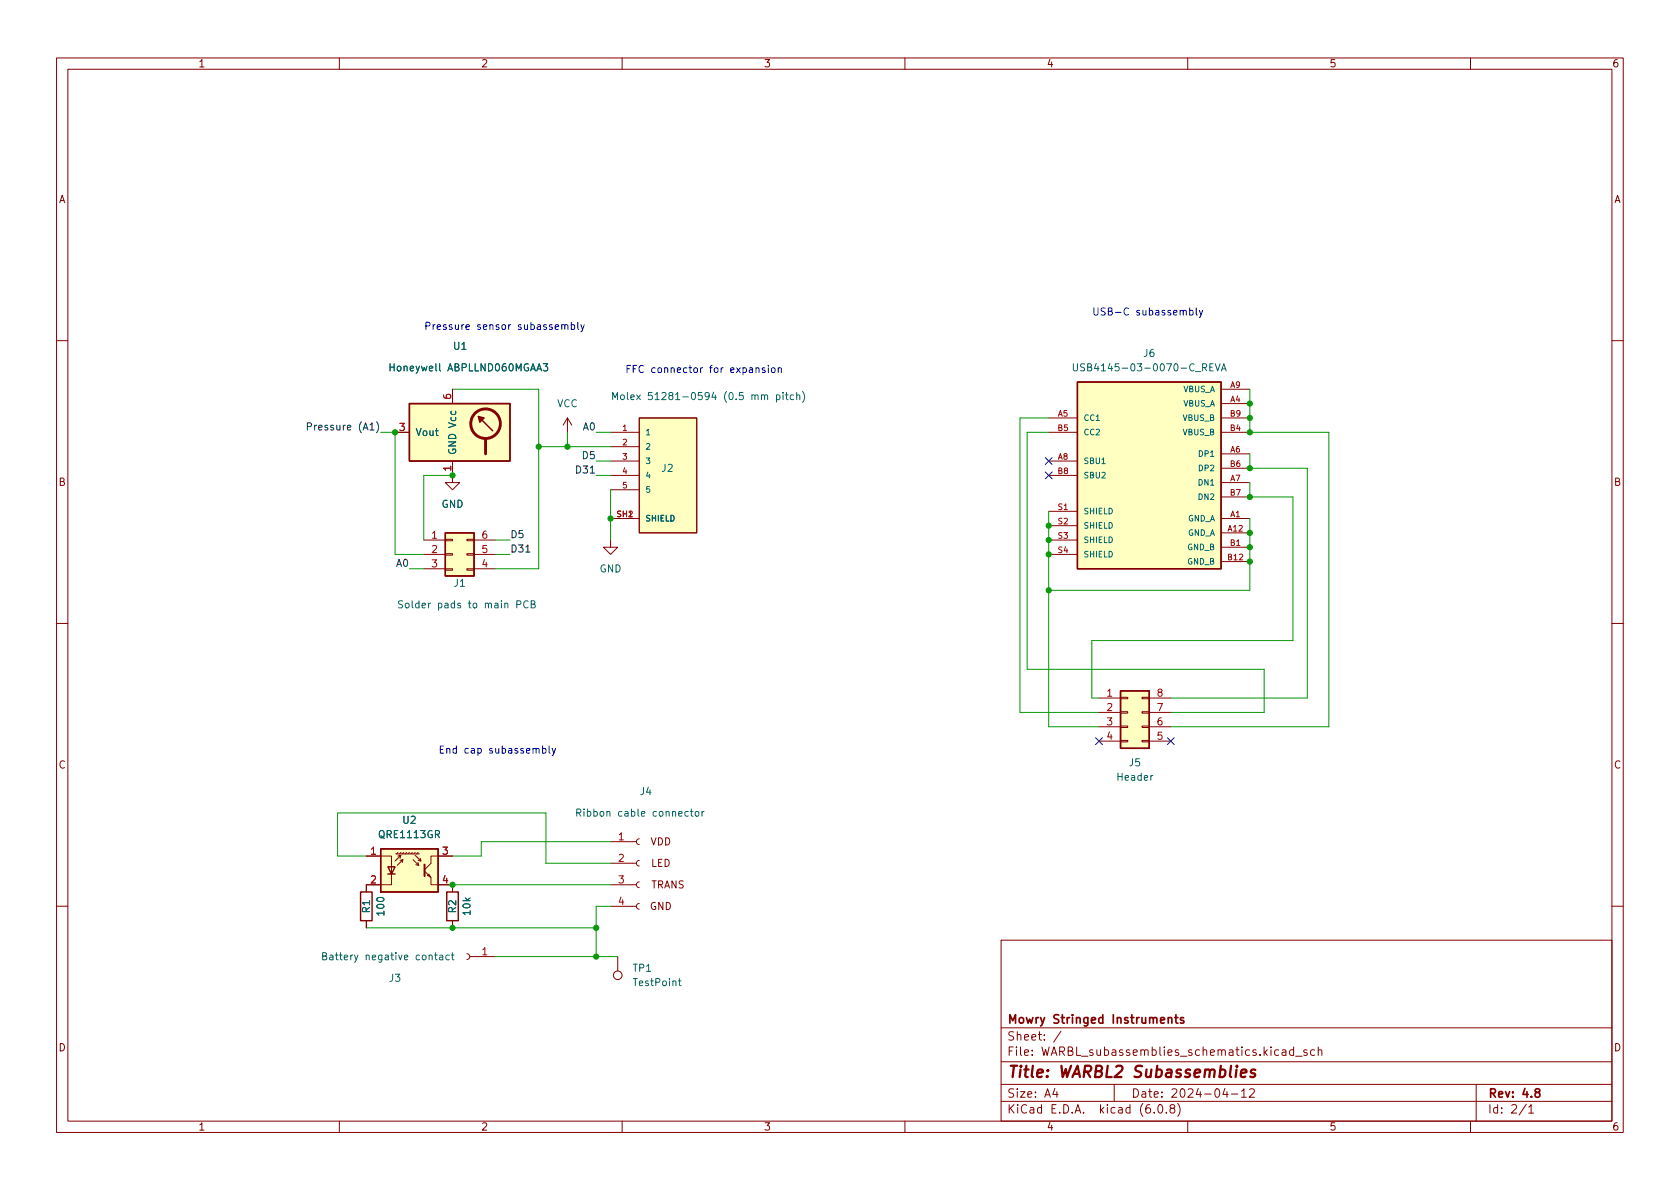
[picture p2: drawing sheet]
<svg xmlns="http://www.w3.org/2000/svg" width="297mm" height="210mm" viewBox="0 0 297 210" stroke-linecap="round" stroke-linejoin="round" font-family="sans-serif">
<g fill="none" stroke="#840000" stroke-width=".18">
<path d="M10 10.2h277v190.1h-277zM12 12.2h273v186.1h-273zM60 10.2v2M110 10.2v2M160 10.2v2M210 10.2v2M260 10.2v2M10 60.2h2M69.8 76.4h2.6M80 68.8v2.6M100.3 73.9l-.7 1.3M100.3 73.9v2.5"/>
<path d="M100.3 73.9l.8 1.3M107.9 76.4h5.1M107.9 79h5.1M113 73.9h10.2v20.3h-10.2zM185.4 76.4h5.1M185.4 73.9h5.1M215.9 76.4h5.1M215.9 71.4h5.1M215.9 73.9h5.1M215.9 68.8h5.1M285 60.2h2M74.9 95.5h3.8"/>
<path d="M74.9 98h3.8M78.7 97.9h1.3v.3h-1.3zM78.7 95.4h1.3v.2h-1.3zM80 81.5v3.8h1.3l-1.3 1.3-1.3-1.3h1.3M82.5 97.9h1.3v.3h-1.3zM82.5 95.4h1.3v.2h-1.3zM83.8 95.5h3.8M83.8 98h3.8M107.9 95.5v1.3h1.3l-1.3 1.2-1.2-1.2h1.2M107.9 81.5h5.1M107.9 84.1h5.1M107.9 86.6h5.1"/>
<path d="M107.9 91.7h5.1M185.4 95.5h5.1M185.4 98h5.1M185.4 81.5h5.1M185.4 84.1h5.1M185.4 90.4h5.1M185.4 93h5.1M215.9 91.7h5.1M215.9 94.2h5.1M215.9 80.3h5.1M215.9 85.3h5.1M215.9 96.8h5.1"/>
<path d="M215.9 99.3h5.1M215.9 82.8h5.1M215.9 87.9h5.1M10 110.2h2M74.9 100.6h3.8M78.7 100.6h1.3v.2h-1.3zM82.5 100.6h1.3v.2h-1.3zM83.8 100.6h3.8M285 110.2h2M194.3 123.4h3.8M194.3 126h3.8M194.3 128.5h3.8"/>
<path d="M194.3 131.1h3.8M198.1 130.9h1.3v.3h-1.3zM198.1 128.4h1.3v.2h-1.3zM198.1 125.9h1.3v.2h-1.3zM198.1 123.3h1.3v.3h-1.3zM201.9 130.9h1.3v.3h-1.3zM201.9 128.4h1.3v.2h-1.3zM201.9 125.9h1.3v.2h-1.3zM201.9 123.3h1.3v.3h-1.3zM203.2 123.4h3.8M203.2 126h3.8M203.2 128.5h3.8"/>
<path d="M203.2 131.1h3.8M64.8 151.4h4.4v5.1h-4.4v1.2M70 151h4.2M70.4 151.4l.5-.1-1.1 1M70.4 150.7l-.3 .3M70.7 152.1l.5-.1-1 1M70.9 150.7l-.3 .3M70.9 151.3l-.2 .5M71.2 152l-.1 .5M71.4 150.7l-.3 .3M71.9 150.7l-.3 .3M72.4 150.7l-.3 .3"/>
<path d="M72.9 150.7l-.3 .3M73 152l1 1-.1-.5M73.4 151.3l1 1-.1-.5M73.4 150.7l-.2 .3M73.5 152.9l.5 .1M73.9 150.7l-.2 .3M73.9 152.1l.5 .2M75.1 154l1.1 1.2v1.3h3.8v1.2M75.6 154.8l.2-.2 .3 .5zM80 151.4h-3.8v1.2l-1.1 1.2M107.9 156.5h4.6M107.9 152.6h4.6"/>
<path d="M107.9 148.8h4.6M113 159.8l-.3 .1-.2 .4 .2 .3 .3 .2M113 156l-.3 .1-.2 .4 .2 .3 .3 .2M113 152.1l-.3 .2-.2 .3 .2 .4 .3 .2M113 148.3l-.3 .2-.2 .3 .2 .4 .3 .1M10 160.2h2M64.8 162.8v1.3M80 162.8v1.3M82.6 168.7l.3 .1 .2 .4-.2 .3-.3 .2M83.1 169.2h4.5M107.9 160.3h4.6M109.2 169.2v2.5"/>
<path d="M177 166.3h108v32h-108zM285 160.2h2M60 198.3v2M110 198.3v2M160 198.3v2M177 194.8h108M177 191.8h108M177 187.8h108M177 181.8h108M186.5 192.5l-.4 1h1M186.9 193v1M187.6 182.4l-1.3 1.9"/>
<path d="M197 191.8v3M204.1 196.7v.1M204.9 195.4l.2-.1a.81 .81 0 0 1 .6 .7 .81 .81 0 0 1-.3 .8h-.2a.81 .81 0 0 1-.6-.6 .81 .81 0 0 1 .3-.8zM206.2 196.7v.1M207.1 196l-.2-.3v-.2l.2-.2 .5 .1 .1 .2-.1 .2-.6 .2-.1 .3v.4l.2 .1h.5l.1-.3-.1-.4-.2-.1M208.2 195.1a1.72 1.72 0 0 1 0 2.3M210 198.3v2M216.6 192.5l-.4 1h.9M216.9 193v1M217.7 193.5h1.2M219.5 193l.4-.5v1.5M219.5 194h.9"/>
<path d="M220.9 192.7l.6-.2 .2 .2 .1 .3-.9 1h.9M226.7 185.7h.6l.1 .9M227.4 186l-.5 .1a.29 .29 0 0 0-.3 .2 .29 .29 0 0 0 .3 .3h.5M228.7 185.7l-.4-.1-.3 .3v.4l.1 .3h.6M228.7 185.1v1.5M229.1 186.8h1.1M231.1 185.7l-.4-.1-.2 .2 .1 .3 .5 .1v.4h-.6M232.4 185.7l-.4-.1-.3 .3v.4l.2 .3h.5M233.1 185.8l.2-.2 .3 .1 .1 .9M233.1 185.1v1.5M260 198.3v2M261 191.8v6.5"/>
<path d="M269.9 195.3l-1.3 1.9M270.3 195.8l.4-.5v1.5M270.3 196.8h.9"/>
<circle cx="109.2" cy="172.5" r=".76"/>
</g>
<path d="M207.7 179.9h.6M207.9 179.4v1.3l.4 .2M206.6 180.1l.2-.2 .3 .1 .1 .9M209.3 180l-.4-.1-.2 .2 .1 .3 .5 .1v.4h-.6M271.7 193.2l-.3-.3 .1-.2 .2-.2 .4 .1 .2 .2-.1 .2-.6 .2-.2 .3 .1 .4 .2 .1h.3l.3-.3-.1-.4-.2-.1" fill="none" stroke="#840000" stroke-width=".3"/>
<path d="M219.4 189.8l1-.2-.1-.4-.1-.1-.6 .1-.2 1 .2 .3 .6-.1M222 189.2a.49 .49 0 0 0-.8 .3v.2l.7 .2v.2l-.1 .3-.2 .1-.6-.1" fill="none" stroke="#840000" stroke-width=".4"/>
<g fill="none" stroke="#006464" stroke-width=".18">
<path d="M96.1 64.3h.7l-.4 .5 .4 .1v.6l-.2 .1-.5-.1M108.3 70.7v-1.3l.5 .9 .4-.9v1.3M109.8 69.9l.2-.1 .3 .1 .1 .5-.1 .2-.3 .1-.2-.1zM110.9 69.4v1.1l.2 .2M138.9 69.8h.5M139.1 69.4v1.1l.3 .2M140.3 69.9l-.3-.1-.3 .3 .1 .5h.5M140.9 69.9l.1-.1 .4 .1v.8M140.9 69.4v1.3M141.9 69.2a1.46 1.46 0 0 1 0 2M189.8 64.3v1.1l.2 .2 .4-.1 .1-.1v-1.1M191.8 64.4l-.5-.1-.2 .1v.4l.5 .2 .2 .4-.3 .2-.5-.1"/>
<path d="M214.9 64.3l.4 1.3 .4-1.3M216 65.6l.4-1.3 .4 1.3M216.1 65.2h.6M71.2 106.3l-.5-.1-.2 .2v.3l.6 .3 .1 .3-.3 .2-.4-.1M93.4 106.4a.6 .6 0 0 0-.9 .4 .6 .6 0 0 0 .6 .7l.3-.1M93.9 106.8h.6l.1-.2-.1-.2-.6-.2v1.3h.5l.2-.1v-.3l-.3-.3M102 143.7h.6l.1-.2-.1-.3-.6-.1v1.2M102.3 143.7l.4 .6M122.1 143.5h.4M122.2 143.1v1.1l.3 .1M123 143.6l.1-.1 .4 .1 .1 .5-.1 .2h-.4l-.1-.1zM124.1 143.5v.8"/>
<path d="M124.5 143.5l-.4 .2M57.1 169.1l.5-.1 .1-.2v-.2l-.6-.1v1.2h.4l.2-.1 .1-.3-.3-.2M77.7 168.9h.5l.1 .8M78.3 169.2h-.4l-.2 .2 .2 .3h.4M79.4 168.9h-.3l-.3 .2 .2 .6h.4M79.8 168.9h.5M80 168.5v1.1l.3 .1M119.9 173.5h.5M120.1 173v1.1l.3 .2"/>
</g>
<path d="M72.4 71.4h17.8v10.1h-17.8zM84.6 73.7l2.5 2.5M190.5 67.6h25.4v33h-25.4zM78.7 94.2h5.1v7.6h-5.1zM198.1 122.2h5.1v10.1h-5.1zM63.8 157.7h2v5.1h-2zM67.3 150.1h10.2v7.6h-10.2zM68.6 153.3h1.2l-.6 1.3zM68.6 154.6h1.2M79 157.7h2v5.1h-2z" fill="none" stroke="#840000" stroke-width=".25"/>
<g fill="#ffffc2" stroke="#ffffc2" stroke-width=".18">
<path d="M67.3 150.1h10.2v7.6h-10.2z"/>
<path d="M198.1 122.2h5.1v10.1h-5.1z"/>
<path d="M78.7 94.2h5.1v7.6h-5.1z"/>
<path d="M72.4 71.4h17.8v10.1h-17.8z"/>
<path d="M113 73.9h10.2v20.3h-10.2z"/>
<path d="M190.5 67.6h25.4v33h-25.4z"/>
</g>
<path d="M75.1 152.9v2" fill="none" stroke="#840000" stroke-width=".36"/>
<g fill="none" stroke="#840000" stroke-width=".51">
<path d="M85.9 77.7v2.6"/>
<circle cx="85.9" cy="74.9" r="2.62"/>
</g>
<path d="M84.6 73.7l1 .2-.8 .8z" fill="#840000" stroke="#840000" stroke-width=".25"/>
<path d="M54.4 75.4h.6l.1-.2-.1-.3-.6-.1v1.2M93 97.6h.7" fill="none" stroke="#0f0f0f" stroke-width=".18"/>
<g fill="none" stroke="#0000c2" stroke-width=".18">
<path d="M99.3 57.5l.2-.1 .3 .1 .1 .8M99.3 57.4v.9M99.9 57.6l.1-.2 .3 .1 .1 .8M101 57.5l.4-.1 .2 .3-.1 .5h-.5M101 57v1.3M102.2 57v1.1l.1 .2M102.7 57.4l.3 .9M103.3 57.4l-.4 1.2-.2 .1M210.4 54.9h.3l.3 .2-.2 .6h-.4M210.4 54.4v1.3M211.5 54.4v1.1l.2 .2M212 54.9l.3 .8"/>
<path d="M212.7 54.9l-.5 1.1-.2 .1M133.7 65.2l.1-.2 .4 .1v.8M135.2 65.1l-.3-.1-.1 .2v.2l.4 .1v.3h-.4M135.8 64.6v.1M135.8 65v.9M136.5 65.1l.3-.1 .3 .3v.3l-.3 .3-.3-.1-.1-.2zM137.6 65.2l.2-.2 .3 .1v.8M137.6 65v.9M95.9 132.4l.4-.1 .2 .3-.1 .5h-.5M95.9 131.9v1.3M97.1 131.9v1.1l.2 .2M97.6 132.3l.3 .9"/>
<path d="M98.2 132.3l-.4 1.2-.2 .1"/>
</g>
<g fill="none" stroke="#009600" stroke-width=".18">
<path d="M67.3 76.4h2.5v21.6h5.1M80 68.8h15.2v31.8h-7.6M95.2 79h12.7M100.3 76.4v2.6M105.4 76.4h2.5M185.4 76.4h-3.8v42h41.9v7.6h-16.5M185.4 73.9h-5.1v52.1h14M221 68.8v7.6h13.9v52.1h-27.9M80 84.1h-5.1v11.4M87.6 95.5h2.6M87.6 98h2.6M105.4 84.1h2.5"/>
<path d="M105.4 81.5h2.5M107.9 86.6v8.9M185.4 90.4v38.1h8.9M221 91.7v12.7h-35.6M221 85.3v2.6h7.6v25.4h-35.6v10.1h1.3M221 80.3v2.5h10.1v40.6h-24.1M72.4 100.6h2.5M64.8 151.4h-5.1v-7.6h36.8v8.8h11.4M80 156.5h27.9M107.9 148.8h-22.8v2.6h-5.1M64.8 164.1h40.6M87.6 169.2h21.6"/>
<path d="M107.9 160.3h-2.5v8.9"/>
</g>
<path d="M184.8 80.9l1.2 1.2M184.8 83.5l1.2 1.2M186 80.9l-1.2 1.2M186 83.5l-1.2 1.2M193.7 130.4l1.2 1.3M194.9 130.4l-1.2 1.3M206.4 130.4l1.2 1.3M207.6 130.4l-1.2 1.3" fill="none" stroke="#000084" stroke-width=".18"/>
<g fill="#009600" stroke="#009600" stroke-width=".18">
<circle cx="80" cy="164.1" r=".46"/>
<circle cx="80" cy="156.5" r=".46"/>
<circle cx="105.4" cy="169.2" r=".46"/>
<circle cx="105.4" cy="164.1" r=".46"/>
<circle cx="185.4" cy="93" r=".46"/>
<circle cx="185.4" cy="95.5" r=".46"/>
<circle cx="185.4" cy="104.4" r=".46"/>
<circle cx="185.4" cy="98" r=".46"/>
<circle cx="80" cy="84.1" r=".46"/>
<circle cx="100.3" cy="79" r=".46"/>
<circle cx="95.2" cy="79" r=".46"/>
<circle cx="107.9" cy="91.7" r=".46"/>
<circle cx="69.8" cy="76.4" r=".46"/>
<circle cx="221" cy="96.8" r=".46"/>
<circle cx="221" cy="94.2" r=".46"/>
<circle cx="221" cy="99.3" r=".46"/>
<circle cx="221" cy="82.8" r=".46"/>
<circle cx="221" cy="87.9" r=".46"/>
<circle cx="221" cy="73.9" r=".46"/>
<circle cx="221" cy="76.4" r=".46"/>
<circle cx="221" cy="71.4" r=".46"/>
</g>
<text font-size="2.8" fill="#840000" x="178" y="190.6">Title: WARBL2 Subassemblies</text>
<g font-size="2.1" fill="#840000">
<text x="178" y="184">Sheet: /</text>
<text x="178" y="181">Mowry Stringed Instruments</text>
<text x="178" y="186.7">File: WARBL_subassemblies_schematics.kicad_sch</text>
<text x="178" y="196.9">KiCad E.D.A. kicad (6.0.8)</text>
<text x="178" y="194.1">Size: A4</text>
<text x="200" y="194.1">Date: 2024-04-12</text>
<text x="263" y="194.1">Rev: 4.8</text>
<text x="263" y="196.9">Id: 2/1</text>
</g>
<g font-size="1.8" fill="#840000">
<text x="35" y="11.9">1</text>
<text x="85" y="11.9">2</text>
<text x="135" y="11.9">3</text>
<text x="185" y="11.9">4</text>
<text x="235" y="11.9">5</text>
<text x="285" y="11.9">6</text>
<text x="10.3" y="35.9">A</text>
<text x="285.3" y="35.9">A</text>
<text x="10.3" y="85.9">B</text>
<text x="285.3" y="85.9">B</text>
<text x="10.3" y="135.9">C</text>
<text x="285.3" y="135.9">C</text>
<text x="115" y="149.5">VDD</text>
<text x="115.1" y="153.3">LED</text>
<text x="114.9" y="160.9">GND</text>
<text x="115.1" y="157.1">TRANS</text>
<text x="10.3" y="185.9">D</text>
<text x="285.3" y="185.9">D</text>
<text x="35" y="199.9">1</text>
<text x="85" y="199.9">2</text>
<text x="135" y="199.9">3</text>
<text x="185" y="199.9">4</text>
<text x="235" y="199.9">5</text>
<text x="285" y="199.9">6</text>
</g>
<g font-size="1.8" fill="#0000c2">
<text x="74.9" y="58.3">Pressure sensor subassembly</text>
<text x="193" y="55.8">USB-C subassembly</text>
<text x="110.5" y="65.9">FFC connector for expansion</text>
<text x="77.5" y="133.2">End cap subassembly</text>
</g>
<g font-size="1.8" fill="#006464">
<text x="69.4" y="65.7">Honeywell ABPLLND060MGAA3</text>
<text x="80.2" y="61.8">U1</text>
<text x="191.9" y="65.7">USB4145-03-0070-C_REVA</text>
<text x="202.2" y="63.1">J6</text>
<text x="111.6" y="70.7">Molex 51281-0594 (0.5 mm pitch)</text>
<text x="73.4" y="77.1">Vout</text>
<text x="98.5" y="72">VCC</text>
<text x="80.6" y="80.5" transform="rotate(-90 80.6 80.5)">GND Vcc</text>
<text x="117" y="83.4">J2</text>
<text x="78" y="89.8">GND</text>
<text x="106" y="101.2">GND</text>
<text x="72" y="107.6">Solder pads to main PCB</text>
<text x="80.3" y="103.8">J1</text>
<text x="199.7" y="135.5">J5</text>
<text x="113.2" y="140.6">J4</text>
<text x="197.7" y="138">Header</text>
<text x="67.2" y="148.2">QRE1113GR</text>
<text x="71.3" y="145.7">U2</text>
<text x="103.1" y="144.4">Ribbon cable connector</text>
<text x="65.4" y="161.4" transform="rotate(-90 65.4 161.4)">R1</text>
<text x="67.9" y="161.7" transform="rotate(-90 67.9 161.7)">100</text>
<text x="80.6" y="161.4" transform="rotate(-90 80.6 161.4)">R2</text>
<text x="83.2" y="161.7" transform="rotate(-90 83.2 161.7)">10k</text>
<text x="58.3" y="169.8">Battery negative contact</text>
<text x="68.9" y="173.6">J3</text>
<text x="111.9" y="171.8">TP1</text>
<text x="112.2" y="174.4">TestPoint</text>
</g>
<g font-size="1.8" fill="#a90000">
<text x="79.8" y="70.6" transform="rotate(-90 79.8 70.6)">6</text>
<text x="70.6" y="76.2">3</text>
<text x="79.8" y="83.3" transform="rotate(-90 79.8 83.3)">1</text>
<text x="76.3" y="95.2">1</text>
<text x="85.2" y="95.2">6</text>
<text x="76.3" y="97.8">2</text>
<text x="76.3" y="100.3">3</text>
<text x="85.2" y="100.3">4</text>
<text x="85.2" y="97.8">5</text>
<text x="195.7" y="123.2">1</text>
<text x="195.7" y="125.7">2</text>
<text x="204.6" y="125.7">7</text>
<text x="204.6" y="123.2">8</text>
<text x="195.7" y="128.3">3</text>
<text x="195.7" y="130.8">4</text>
<text x="204.6" y="130.8">5</text>
<text x="204.6" y="128.3">6</text>
<text x="109.4" y="148.6">1</text>
<text x="65.5" y="151.1">1</text>
<text x="78.2" y="151.1">3</text>
<text x="109.4" y="152.4">2</text>
<text x="65.5" y="156.2">2</text>
<text x="78.2" y="156.2">4</text>
<text x="109.4" y="156.2">3</text>
<text x="109.4" y="160">4</text>
<text x="85.2" y="168.9">1</text>
</g>
<g font-size="1.8" fill="#0f0f0f">
<text x="55.8" y="76.1">Pressure (A1)</text>
<text x="103.1" y="76.1">A0</text>
<text x="102.2" y="83.7">D31</text>
<text x="103.1" y="81.2">D5</text>
<text x="90.2" y="95.1">D5</text>
<text x="70.1" y="100.2">A0</text>
<text x="90.2" y="97.7">D31</text>
</g>
<g font-size="1.4" fill="#006464">
<text x="209.1" y="71.9">VBUS_A</text>
<text x="209.1" y="69.3">VBUS_A</text>
<text x="114" y="77">1</text>
<text x="191.5" y="74.4">CC1</text>
<text x="191.5" y="77">CC2</text>
<text x="209.1" y="77">VBUS_B</text>
<text x="209.1" y="74.4">VBUS_B</text>
<text x="114" y="79.5">2</text>
<text x="114" y="82">3</text>
<text x="191.5" y="82">SBU1</text>
<text x="212.1" y="80.8">DP1</text>
<text x="212.1" y="83.3">DP2</text>
<text x="114" y="84.6">4</text>
<text x="114" y="87.1">5</text>
<text x="191.5" y="84.6">SBU2</text>
<text x="212.1" y="85.8">DN1</text>
<text x="212.1" y="88.4">DN2</text>
<text x="114" y="92.2">SHIELD</text>
<text x="191.5" y="90.9">SHIELD</text>
<text x="191.5" y="93.5">SHIELD</text>
<text x="209.9" y="92.2">GND_A</text>
<text x="209.9" y="94.7">GND_A</text>
<text x="191.5" y="96">SHIELD</text>
<text x="191.5" y="98.5">SHIELD</text>
<text x="209.9" y="97.3">GND_B</text>
<text x="209.9" y="99.8">GND_B</text>
</g>
<g font-size="1.4" fill="#a90000">
<text x="217.5" y="71.1">A4</text>
<text x="217.5" y="68.6">A9</text>
<text x="110.1" y="76.2">1</text>
<text x="187.1" y="73.7">A5</text>
<text x="187.1" y="76.2">B5</text>
<text x="217.5" y="76.2">B4</text>
<text x="217.5" y="73.7">B9</text>
<text x="110.1" y="78.7">2</text>
<text x="110.1" y="81.3">3</text>
<text x="110.1" y="83.8">4</text>
<text x="187.1" y="81.3">A8</text>
<text x="187.1" y="83.8">B8</text>
<text x="217.5" y="80">A6</text>
<text x="217.5" y="82.5">B6</text>
<text x="110.1" y="86.4">5</text>
<text x="217.5" y="85.1">A7</text>
<text x="217.5" y="87.6">B7</text>
<text x="109.1" y="91.4">SH1</text>
<text x="111.1" y="91.4">2</text>
<text x="187.1" y="90.2">S1</text>
<text x="187.1" y="92.7">S2</text>
<text x="187.1" y="95.2">S3</text>
<text x="217.1" y="94">A12</text>
<text x="217.5" y="91.4">A1</text>
<text x="187.1" y="97.8">S4</text>
<text x="217.1" y="99.1">B12</text>
<text x="217.5" y="96.5">B1</text>
</g>
</svg>
